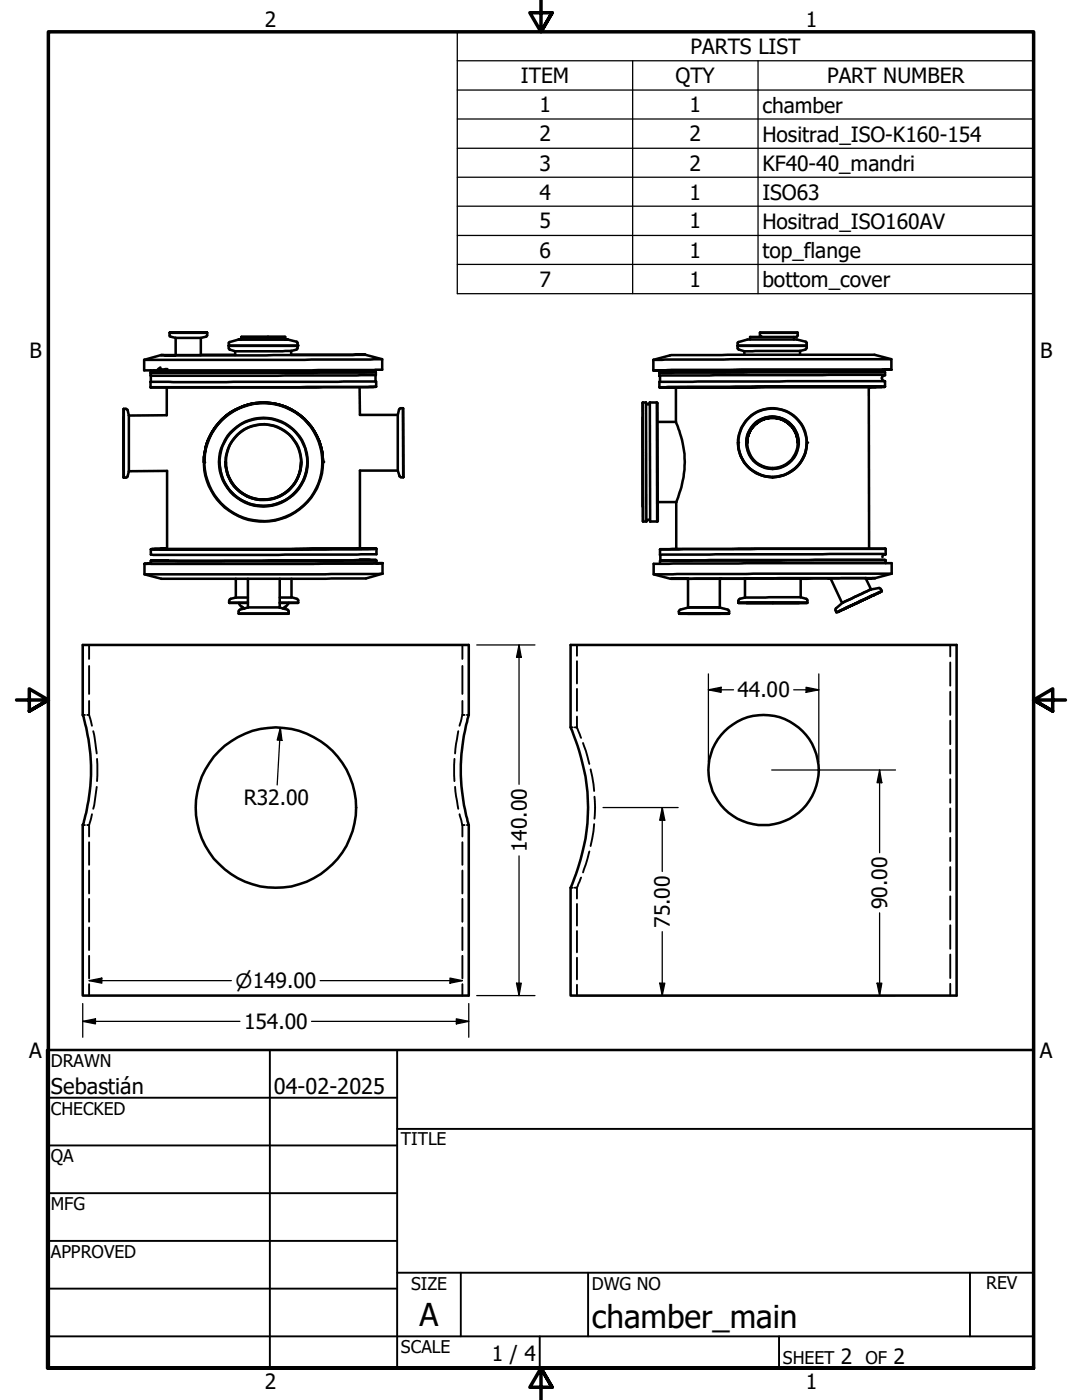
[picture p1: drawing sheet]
<svg xmlns="http://www.w3.org/2000/svg" width="216mm" height="279mm" viewBox="0 0 216 279" stroke-linecap="round" stroke-linejoin="round" font-family="sans-serif">
<!-- layer: Visible (ANSI) -->
<g fill="none" stroke="#000" stroke-width=".51">
<path d="M30 76.2v1.1M30.1 74.9l-.1 1.3 15.2 .1 29.7-.2M30.1 73.9v.3h.6M30.1 74.4h-.1M30.5 74.2l.1 .2M30.7 73.9v.3M30.9 73.9v.3h-.2M31.2 74.2h.1M32.1 70.9l-3.3 .9M32.6 74.2h-1.2a1.19 1.19 0 0 0-1.2 .2M32.8 74.4l-.1-.2-.3 .2 .2-.2 .2 .2M33.3 77.3v5.6h-7.6"/>
<path d="M33.4 73.7h-1.6l.2-.4-.6 .6M33.8 66.4h7.5M33.8 66.4v.7l1.3 .3M33.9 66.4h7.4zM33.9 66.4h-.1M35.1 67.4h5M35.1 67.4v3.5M35.4 66.4h4.4zM40.1 70.8h6.8M41.3 66.4h.1M41.3 66.4v.5l-.2 .3-1 .2v3.5h-5M45.7 69h13.7"/>
<path d="M46.9 70.1v.8M47.6 67.8l-1.9 .6v1.2l.1 .2 1.1 .3M48.1 67.8h8.8M48.1 67.8h-.5h9.8h-.5M48.1 67.2h8.8zM48.1 67.2v.6M56.9 67.2v.6M57.4 67.8l1.8 .4 .2 .2-.1 1.3-1.2 .3M58.1 70v.8h14.8l-40.8 .1h3M58.1 70l-11.2 .1M71.8 77.3v5.5h7.6M72.9 70.8l3.4 .9v2.1l-47.5 .1v-2.1"/>
<path d="M74.6 74l-.2 .2h.5l-16.5 .2-28.2-.1M74.9 74.9l.1 1.2M74.9 73.9v.1l-1.7 .1-42.3 .1M74.9 74.2l.1 .1M75 74.3v.6l-19.6 .1h-24.9l-.5-.1v-.5M75 74.3l-45 .1M75.1 77.2l-.6 .1h-11.2h-33.3M75.1 77.2l-45.1 .1M75.1 76.1v1.1M76.3 71.7l-47.5 .1M130.4 71.8l3.5-.9 40.6-.1 3.4 .9v2.1M130.4 71.8v2.1"/>
<path d="M131.6 77.3h.1M131.6 74.4v.6M131.7 77.3l44.8-.1zM131.7 73.9v.3M132 74.2v-.3l.2 .5M134.9 77.3v6.9M147.2 69h13.8M147.2 69v.6l.2 .2 1.1 .3M147.2 69v-.6l.1-.1 1.9-.5h9.8l1.9 .5 .1 .7M147.2 69h.1M148.5 70.1v.7M149.7 67.8v-.6h8.7v.6"/>
<path d="M151.6 66.4h7.5M151.6 66.4l.1 .7 .4 .1M159.1 66.4v.7l-.7 .2M159.6 70l-11.1 .1M159.6 70v.8M161 69v.4l-.2 .3-1.2 .3M161 69h.1M173.4 77.2v32.3M176.1 74h.4l-44.8 .2h.3M176.2 74l-.1-.3-.1 .5M176.5 73.8l-44.8 .1M176.5 73.8h1.4l-47.5 .1h1.3"/>
<path d="M176.5 73.8v.2M176.5 76.1a.61 .61 0 0 1-.5-.7 .61 .61 0 0 1 .6-.5h-44.6l-.4 .1 .1 .1-.1 1.1M176.6 77.2v-1.1h-19.6l-25.4 .1v1.1M176.6 77.2l-45 .1M176.6 74.3l-30.6-.1-13.1 .1-1.3 .1M176.6 74.3l-45 .1M176.6 77.2h-.1M176.6 74.3v.6M177.9 71.7l-47.5 .1M24.7 81.6l.7 .1 .3 1.2M24.7 81.6v13.7M25.7 94l-.3 1.2-.7 .1"/>
<path d="M25.7 94h7.6v15.6M25.7 82.9v11.1M44.3 83.7a11.9 11.9 0 0 1 12.9-2.4 11.9 11.9 0 0 1 7.3 10.9 11.9 11.9 0 0 0-12-11.8 11.9 11.9 0 0 0-11.8 11.9 11.3 11.3 0 0 1 3.6-8.6zM45.1 92.2a7.5 7.5 0 0 0 7.5 7.5 7.5 7.5 0 0 0 7.5-7.5M60.1 92.2a7.6 7.6 0 0 1-7.5 7.6 7.6 7.6 0 0 1-7.6-7.5M61.3 92.2a8.8 8.8 0 0 1-8.7 8.8 8.8 8.8 0 0 1-8.8-8.7M64.5 92.2a11.9 11.9 0 0 0-12-11.9 11.9 11.9 0 0 0-11.8 12M79.4 93.9l.3 1.2 .3 .1h.5M79.4 93.9h-7.6v15.6M79.4 82.8v11.1M80.4 81.5h-.6l-.4 1.3M80.4 81.5l.1 13.7"/>
<path d="M128.2 83.4v17.7M128.3 80.3v23.8M128.3 80.3h.6M128.9 80.3a.38 .38 0 0 0 .4 .4 .38 .38 0 0 0 .4-.4M128.9 80.3l.1 23.8M129.7 80.3v23.8M129.7 80.3h1.4M131.1 80.3l.1 .2 .1 23.5-.2 .1M131.1 80.3v23.8M131.2 84.2h3.7M134.9 84.2a19.7 19.7 0 0 1 0 16M147.3 88.3a6.9 6.9 0 0 0 6.8 7 6.9 6.9 0 0 0 6.9-7"/>
<path d="M149 88.3a5.2 5.2 0 0 1 5.1-5.1 5.2 5.2 0 0 1 5.2 5.1M149.1 88.3a5 5 0 0 1 5.1-5 5 5 0 0 1 5 5.1 5 5 0 0 0-5.1-5 5 5 0 0 0-5 5 5 5 0 0 1 5-5 5 5 0 0 1 5.1 5M28.8 112.5v2.1l3.4 .9 40.8-.1 3.3-.9M30.1 112v.5l45-.1M30.2 109.6l44.8-.1zM30.2 109.6l-.1 .1M30.2 111.8h.3h-.3v.2M30.7 109.6l43.8-.1zM47.1 119.3h2.4M47.1 119.3l-1.2 .3-.2 .3v.4M47.1 115.5v3.8M49.5 115.5v5.7h6.3v-5.7"/>
<path d="M58.2 119.2l-2.4 .1M58.2 119.2l1.2 .4 .1 .7M58.2 115.5v3.7M71.8 111.7l3.2 .1h-44.8h3.3M73.2 109.5h.1M75 111.8l.1 .1M75 109.5h.1M75.1 111.8l-7.5 .2h-37.4M75.1 109.5v1.1l-19.5 .1h-25.1h-.4v-1M75.1 109.5l-45 .2M75.1 112.4h1.2l-47.5 .1h1.3M75.1 111.9v.5"/>
<path d="M76.3 114.5l-47.5 .1M76.3 112.4v2.1M128.3 104.1h.7M129 104.1a.38 .38 0 0 1 .3-.4 .38 .38 0 0 1 .4 .4M129.7 104.1h1.4M131.3 100.2h3.6M131.7 109.7v1M134.9 100.2v9.3M137.3 115.5h-.3h7h-.4M137.3 115.5v5.7M143.6 115.5h5.1M143.6 115.5v5.7"/>
<path d="M148.7 115.4h11.1M148.7 119.3l-1.2 .3-.2 .3v.4M148.7 115.4v3.9M159.8 119.2l-11.1 .1M159.8 119.2l1.1 .3 .2 .2v.6M159.8 115.4v3.8M165.7 115.4h-.4h7.5h-.1l1.1 2.2M165.7 115.4l-5.9 .1M165.7 115.4l2.3 4.9M172.7 115.4h1.9l-40.7 .1h3.4M173.7 117.7l.1-.1-5.8 2.7h.1M173.7 117.7l-5.6 2.6"/>
<path d="M173.7 117.7l1.8-.4 .5 .6M176 117.9l-9.1 4.3M176 117.9l-.1 .1M176.1 111.2a.59 .59 0 0 1 .6-.6l-44.6 .1h-.4l.1 1.3M176.7 111.8l-.2-.1h-13.7l-31 .1v.2M176.7 112.4v-.6h-19.5l-25.5 .2v.5M176.7 109.5h-29.1l-15.9 .2M176.7 109.5l-45 .2M176.7 109.5v1.1M177.9 114.5v-2.1l-47.5 .1v2.1l3.4 .9M177.9 114.5l-47.5 .1M177.9 114.5l-3.3 .9"/>
<path d="M16.5 128.7h77v14a38.5 38.5 0 0 0 0 22v34h-77v-34a37.4 37.4 0 0 0 0-22zM45.7 120.3h3.8M47.6 122.4h10M47.7 120.3l.2 .5 .9 .6M48.2 121.1l.6 .4M49.5 121.2l-1.6 .5-.3 .2v.5M55.7 121.2l1.8 .5 .1 .7M55.8 120.3h3.7M57.6 120.3l-.5 .7-.6 .4 .5-.4M59.5 120.3h-3.7M113.9 128.7h77v70h-77v-21.5a38.4 38.4 0 0 0 0-32zM135.5 122.4h10"/>
<path d="M135.5 122.4v.1M135.6 122.5h9.8zM137.1 122.5h6.7zM137.4 121.2h-.1h6.3h-.1M137.4 121.2h6.1M137.4 121.2l-1.8 .5-.2 .3 .1 .4M143.5 121.2l1.7 .5 .3 .2v.5M145.5 122.4l-.1 .1M147.3 120.3h13.8M147.3 120.3h.1M147.4 120.3h13.6zM149 120.3h10.4z"/>
<path d="M161.1 120.3h-.1M166.9 122.2h.1M167.1 122.2l8.8-4.2zM168.1 120.3l-1.3 1.2-.1 .2 .2 .5M168.4 121.5l6.1-2.8z"/>
<circle cx="52.6" cy="92.2" r="11.8"/>
<circle cx="52.6" cy="92.2" r="7.5"/>
<circle cx="52.6" cy="92.2" r="8.8"/>
<circle cx="52.6" cy="92.2" r="11.9"/>
<circle cx="52.6" cy="92.2" r="7.6"/>
<circle cx="154.1" cy="88.4" r="5.2"/>
<circle cx="154.1" cy="88.3" r="5.1"/>
<circle cx="154.1" cy="88.3" r="6.9"/>
<circle cx="154.1" cy="88.4" r="6.8"/>
<circle cx="152.4" cy="153.7" r="11"/>
<circle cx="55.1" cy="161.2" r="16"/>
</g>
<g fill="#000">
<circle cx="31" cy="74.2" r=".25"/>
<circle cx="45.7" cy="69" r=".25"/>
<circle cx="59.4" cy="69" r=".25"/>
<circle cx="133.5" cy="77.3" r=".25"/>
<circle cx="174.8" cy="77.2" r=".25"/>
<circle cx="40.7" cy="92.3" r=".25"/>
<circle cx="64.5" cy="92.2" r=".25"/>
<circle cx="147.3" cy="88.3" r=".25"/>
<circle cx="161" cy="88.3" r=".25"/>
<circle cx="30.2" cy="111.8" r=".25"/>
<circle cx="31.9" cy="109.6" r=".25"/>
</g>
<!-- layer: Hidden (ANSI) -->
<g fill="none" stroke="#000" stroke-width=".38">
<path d="M17.8 128.7v2.8M17.8 132.9v5.6M17.8 139.9v2.8M92.3 128.7v2.8M92.3 132.9v5.6M92.3 139.9v2.8M115.1 128.7v2.2M115.1 132v4.4M115.1 137.5v4.4M189.6 128.7v2.3M189.6 132.2v4.6M189.6 138v4.7"/>
<path d="M16.5 142.7h.5M17.4 142.7h.4M17.8 142.7l.6 2.1M18.6 145.9l.7 4.5M19.3 157l-.7 4.4M19.4 151.4v4.5M90.7 151.4v4.5M90.8 157l.6 4.4M91.4 145.9l-.6 4.5M92.3 142.7l-.6 2.1M92.3 142.7h.4M93.2 142.7h.3"/>
<path d="M113.9 145.2h.4M114.7 145.2h.4M115.1 145.2l.9 2.1M115.1 143v2.2M116.3 148.3l1.3 4.2M117.9 153.5l.7 4.4M118.6 159l.1 2.2-.1 2.2M189.6 143.8v4.7M189.6 149.7v4.7M189.6 155.5v4.7M16.5 164.7h.5M17.4 164.7h.4"/>
<path d="M17.8 164.7v2.2M17.8 168.1v4.5M17.8 173.7v4.6M17.8 179.4v4.6M18.4 162.5l-.6 2.2M91.7 162.5l.6 2.2M92.3 164.7h.4M92.3 164.7v2.2M92.3 168.1v4.5M92.3 173.7v4.6M92.3 179.4v4.6M93.2 164.7h.3"/>
<path d="M113.9 177.2h.4M114.7 177.2h.4M115.1 177.2v2.1M116 175.1l-.9 2.1M117.6 169.9l-1.3 4.2M118.6 164.5l-.7 4.3M189.6 161.4v4.6M189.6 167.2v4.6M189.6 173v4.7M189.6 178.9v4.6M17.8 185.1v4.5M17.8 190.8v4.5"/>
<path d="M17.8 196.4v2.3M92.3 185.1v4.5M92.3 190.8v4.5M92.3 196.4v2.3M115.1 180.4v4.3M115.1 185.8v4.3M115.1 191.1v4.4M115.1 196.5v2.2M189.6 184.7v4.7M189.6 190.5v4.7M189.6 196.3v2.4"/>
</g>
<!-- layer: Symbol (ANSI) -->
<path d="M91.2 12.1v-5.7h115v5.7M91.2 12.1h115v5.9M91.2 12.1v46.5h115v-40.6M91.2 18h115M126.2 12.1v46.5M151.3 12.1v46.5M91.2 23.7h115M91.2 29.6h115M91.2 35.4h115M91.2 41.1h115M91.2 47h115M91.2 52.8h115" fill="none" stroke="#000" stroke-width=".25"/>
<!-- layer: Border (ANSI) -->
<path d="M107.9 0v6.4l-2.2-3.9h4.5l-2.3 3.9 2.3-3.9M3.3 139.7h6.4l-3.9-2.2v4.4l3.9-2.2-3.9 2.2M212.6 139.7h-6.4l3.9-2.2v4.4l-3.9-2.2 3.9 2.2M9.7 273v-266.6h196.5v266.6h-196.5h196.5M110.2 276.9l-2.3-3.9 2.3 3.9h-4.5l2.2-3.9v6.4" fill="none" stroke="#000" stroke-width=".7"/>
<!-- layer: Title (ANSI) -->
<g fill="none" stroke="#000" stroke-width=".38">
<path d="M9.4 219.1h69.8M53.8 209.5v63.5M79.2 209.5v63.5M9.4 228.6h69.8M9.4 238.1h69.8M79.2 225.3h127M9.4 247.6h69.8M9.4 257.2h69.8M79.2 254h127M91.9 254v12.7M117.3 254v12.7M193.5 254v12.7"/>
<path d="M9.4 266.7h196.8M107.7 266.7v6.3M155.4 266.7v6.3"/>
</g>
<path d="M9.4 209.5h196.8v63.5h-196.8z" fill="none" stroke="#000" stroke-width=".51"/>
<!-- layer: Dimension (ANSI) -->
<g fill="none" stroke="#000" stroke-width=".25">
<path d="M95.1 128.7h11.6M103.6 128.7l.4 2.5h-.9zM103.6 128.7v27.8M141.4 137.7l2.5-.5v1zM141.4 137.7h5M141.4 134.5v17.6M158.4 137.7h5M160.8 137.2l2.6 .5-2.6 .5zM163.4 134.5v17.6M55.9 145.2l.4 2.6-1-.1zM55.9 145.2l-.6 11.5M154 153.7h24.7"/>
<path d="M175.5 153.7l.5 2.5h-1zM175.5 153.7v16.5M103.6 170.8v27.9M120.3 161.2h15M132.1 161.2l.6 2.5h-1.1zM132.1 161.2v12.7M17.8 195.7l2.5-.5v1zM17.8 195.7h28.4M63.9 195.7h28.4M89.8 195.2l2.5 .5-2.5 .5zM95.1 198.7h11.6M103.1 196.2h.9l-.4 2.5z"/>
<path d="M115.4 198.7h63.3M131.6 196.2h1.1l-.6 2.5zM132.1 185.9v12.8M175 196.2h1l-.5 2.5zM175.5 182.2v16.5M16.5 203.8l2.5-.5v1zM16.5 203.8h31.4M16.5 200.3v6.7M62.2 203.8h31.3M91.1 203.3l2.4 .5-2.4 .5zM93.5 200.3v6.7"/>
</g>
<g fill="#000">
<path d="M103.6 128.7l.4 2.5h-.9z" fill-rule="evenodd"/>
<path d="M141.4 137.7l2.5-.5v1z" fill-rule="evenodd"/>
<path d="M160.8 137.2l2.6 .5-2.6 .5z" fill-rule="evenodd"/>
<path d="M55.9 145.2l.4 2.6-1-.1z" fill-rule="evenodd"/>
<path d="M175.5 153.7l.5 2.5h-1z" fill-rule="evenodd"/>
<path d="M132.1 161.2l.6 2.5h-1.1z" fill-rule="evenodd"/>
<path d="M17.8 195.7l2.5-.5v1z" fill-rule="evenodd"/>
<path d="M89.8 195.2l2.5 .5-2.5 .5z" fill-rule="evenodd"/>
<path d="M103.1 196.2h.9l-.4 2.5z" fill-rule="evenodd"/>
<path d="M131.6 196.2h1.1l-.6 2.5z" fill-rule="evenodd"/>
<path d="M175 196.2h1l-.5 2.5z" fill-rule="evenodd"/>
<path d="M16.5 203.8l2.5-.5v1z" fill-rule="evenodd"/>
<path d="M91.1 203.3l2.4 .5-2.4 .5z" fill-rule="evenodd"/>
</g>
<g font-size="6.3">
<text x="83.7" y="264.5">A</text>
<text x="118.1" y="265">chamber_main</text>
</g>
<g font-size="4.3">
<text x="10.2" y="218.2">Sebastián</text>
<text x="54.6" y="218.2">04-02-2025</text>
</g>
<g font-size="4.2">
<text x="52.8" y="5.3">2</text>
<text x="160.8" y="5.3">1</text>
<text x="137.8" y="10.8">PARTS LIST</text>
<text x="103.9" y="16.6">ITEM</text>
<text x="134.8" y="16.6">QTY</text>
<text x="165" y="16.6">PART NUMBER</text>
<text x="107.6" y="22.4">1</text>
<text x="137.6" y="22.4">1</text>
<text x="152.1" y="22.5">chamber</text>
<text x="107.6" y="28.2">2</text>
<text x="137.6" y="28.2">2</text>
<text x="152.1" y="28.3">Hositrad_ISO-K160-154</text>
<text x="107.6" y="34">3</text>
<text x="137.6" y="34">2</text>
<text x="152.1" y="34">KF40-40_mandri</text>
<text x="107.6" y="39.8">4</text>
<text x="137.6" y="39.8">1</text>
<text x="152.1" y="39.8">ISO63</text>
<text x="107.6" y="45.6">5</text>
<text x="137.6" y="45.6">1</text>
<text x="152.1" y="45.7">Hositrad_ISO160AV</text>
<text x="107.6" y="51.4">6</text>
<text x="137.6" y="51.4">1</text>
<text x="152.1" y="51.5">top_flange</text>
<text x="107.6" y="57.2">7</text>
<text x="137.6" y="57.2">1</text>
<text x="152.1" y="57.3">bottom_cover</text>
<text x="5.9" y="71.4">B</text>
<text x="207.6" y="71.4">B</text>
<text x="147.1" y="139.2">44.00</text>
<text x="48.6" y="160.6">R32.00</text>
<text x="105.1" y="170.1" transform="rotate(-90 105.1 170.1)">140.00</text>
<text x="133.7" y="185.2" transform="rotate(-90 133.7 185.2)">75.00</text>
<text x="177" y="181.4" transform="rotate(-90 177 181.4)">90.00</text>
<text x="48.7" y="205.4">154.00</text>
<text x="5.8" y="211.1">A</text>
<text x="207.5" y="211.1">A</text>
<text x="98.1" y="271.7">1 / 4</text>
<text x="167.8" y="272.2">2</text>
<text x="178.3" y="272.2">2</text>
<text x="52.8" y="277.1">2</text>
<text x="160.8" y="277.1">1</text>
</g>
<text font-size="3.9" x="47" y="197.2">⌀149.00</text>
<g font-size="3.5">
<text x="10.2" y="212.9">DRAWN</text>
<text x="10.2" y="222.4">CHECKED</text>
<text x="10.2" y="232">QA</text>
<text x="80" y="228.6">TITLE</text>
<text x="10.2" y="241.5">MFG</text>
<text x="10.2" y="251">APPROVED</text>
<text x="82" y="257.4">SIZE</text>
<text x="118.1" y="257.4">DWG NO</text>
<text x="196.8" y="257.3">REV</text>
<text x="80" y="270.1">SCALE</text>
<text x="156.2" y="272.2">SHEET</text>
<text x="172.7" y="272.2">OF</text>
</g>
</svg>
